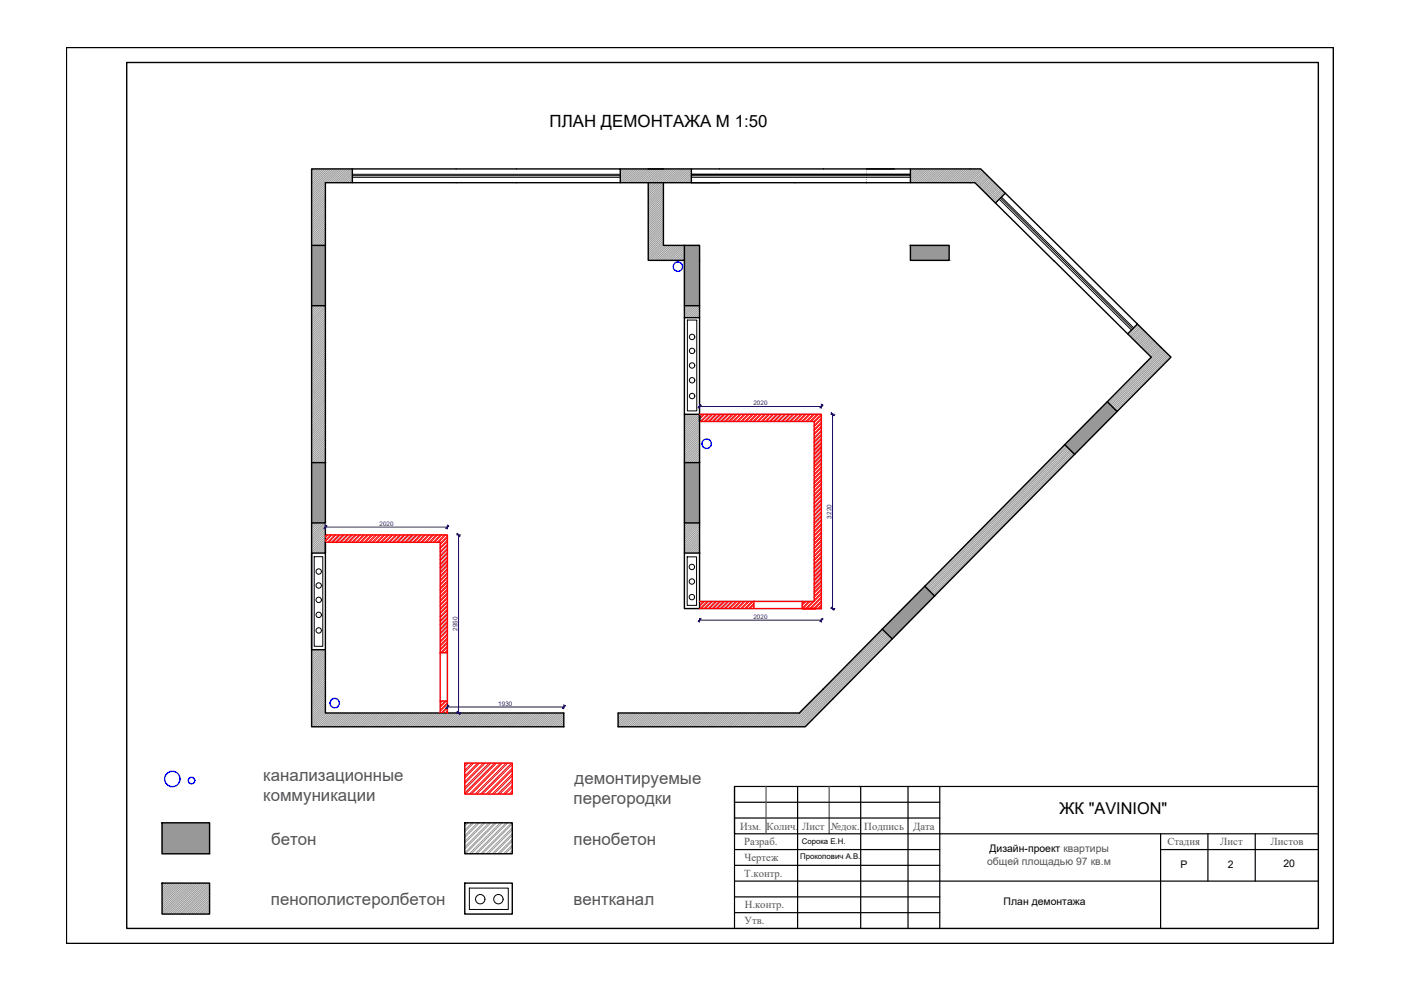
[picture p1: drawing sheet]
<svg xmlns="http://www.w3.org/2000/svg" width="297mm" height="210mm" viewBox="0 0 297 210" stroke-linecap="round" stroke-linejoin="round" font-family="sans-serif">
<path d="M14.1 10.1h268.6v189.9h-268.6zM26.9 13.3h252.6v183.6h-252.6zM34.4 174.5h10v6.5h-10zM98.5 174.5h10.1v6.5h-10.1zM34.4 187.2h10v6.6h-10zM98.5 187.2h10.1v6.6h-10.1z" fill="none" stroke="#000" stroke-width=".3"/>
<!-- layer: RAMKA0 -->
<g fill="none" stroke="#000" stroke-width=".25">
<path d="M155.7 166.8h123.8M155.7 173.4h43.5M155.7 170.1h43.5M169.1 166.8v30.1M182.5 166.8v30.1M192.5 166.8v30.1M199.2 166.8v30.1M246.1 176.8v20.1M256.1 176.8v10M266.1 176.8v10M279.5 176.8h-123.8v-10v30.1M155.7 180.1h43.5"/>
<path d="M155.7 186.8h123.8M155.7 183.5h43.5M155.7 190.2h43.5M155.7 193.5h43.5M246.1 180.1h33.4"/>
</g>
<path d="M162.4 166.8v10M175.8 166.8v10" fill="none" stroke="#545454" stroke-width=".25"/>
<g fill="#989898" stroke="#989898" stroke-width=".21">
<path d="M234.8 85.2l2 2h-4.1z"/>
<path d="M232.7 87.2h4.1l-6.9 7.1z"/>
<path d="M196.1 124.3l2 2.1h-4.1z"/>
<path d="M194 126.4h4.1l-6.9 7z"/>
<path d="M34.4 174.5l10 6.5v-6.5zM34.4 174.5l10 6.5h-10z"/>
<path d="M193 52l8.2 3.2v-3.2zM193 52l8.2 3.2h-8.2z"/>
<path d="M145.1 52l3.2 3.2v-3.2zM145.1 52l3.2 3.2h-3.2z"/>
<path d="M145.1 55.2l3.2 9.6v-9.6zM145.1 55.2l3.2 9.6h-3.2z"/>
<path d="M66.1 52l2.9 12.8v-12.8zM66.1 52l2.9 12.8h-2.9z"/>
<path d="M232.7 87.2l-7 7.1h4.2zM225.7 94.3h4.2l-2.1 2.1z"/>
<path d="M145.1 98.1l3.2 12.8v-12.8zM145.1 98.1l3.2 12.8h-3.2z"/>
<path d="M66.1 98.1l2.9 12.8v-12.8zM66.1 98.1l2.9 12.8h-2.9z"/>
<path d="M194 126.4l-6.9 7h4.1zM187.1 133.4h4.1l-2 2.1z"/>
</g>
<g fill="none" stroke="#989898" stroke-width=".21">
<path d="M66.2 35.8l-.1 .1M66.5 35.8l-.4 .5M67 35.8l-.9 .9M67.3 35.8l-1.2 1.3M67.8 35.8l-1.7 1.7M68.1 35.8l-2 2.1M68.6 35.8l-2.5 2.5M68.9 35.8l-2.8 2.9M69 38.9l-2.9 3M69 39.4l-2.9 2.9M69 39.8l-2.9 2.9M69.4 35.8l-3.3 3.3"/>
<path d="M69.8 35.8l-3.7 3.7M70.2 35.8l-4.1 4.1M70.6 35.8l-4.5 4.5M71 35.8l-4.9 4.9M71.4 35.8l-5.3 5.3M71.8 35.8l-5.7 5.7M72.2 35.8l-3 2.9M72.6 35.8l-3 2.9M73 35.8l-3 2.9M73.4 35.8l-3 2.9M73.8 35.8l-2.9 2.9M74.2 35.8l-3 2.9"/>
<path d="M74.6 35.8l-2.9 2.9M74.7 36.1l-2.7 2.6M74.7 36.5l-2.2 2.2M74.7 36.9l-1.9 1.8M74.7 37.3l-1.4 1.4M74.7 37.7l-1.1 1M74.7 38.1l-.6 .6M74.7 38.5l-.2 .2M131.7 35.8l-.2 .2M132.1 35.8l-.6 .6M132.5 35.8l-1 1M132.9 35.8l-1.4 1.4"/>
<path d="M133.3 35.8l-1.8 1.8M133.7 35.8l-2.2 2.2M134.1 35.8l-2.6 2.6M134.5 35.8l-2.9 2.9M134.9 35.8l-3 2.9M135.3 35.8l-2.9 2.9M135.7 35.8l-3 2.9M136.1 35.8l-2.9 2.9M136.5 35.8l-3 2.9M136.9 35.8l-2.9 2.9M137.3 35.8l-2.9 2.9M137.7 35.8l-2.9 2.9"/>
<path d="M138.1 35.8l-2.9 2.9M138.5 35.8l-2.9 2.9M138.9 35.8l-2.9 2.9M139.3 35.8l-2.9 2.9M139.7 35.8l-2.9 2.9M140.1 35.8l-2.9 2.9M140.5 35.8l-3.1 3.1M140.7 38.9l-3.3 3.2M140.7 39.3l-3.3 3.2M140.7 39.7l-3.3 3.2M140.9 35.8l-3.5 3.5M141.3 35.8l-3.9 3.9"/>
<path d="M141.7 35.8l-4.3 4.3M142.1 35.8l-4.7 4.7M142.5 35.8l-5.1 5.1M142.9 35.8l-5.5 5.5M143.3 35.8l-5.9 5.9M143.7 35.8l-2.9 2.9M144.1 35.8l-2.9 2.9M144.6 35.8l-3 2.9M144.9 35.8l-2.9 2.9M145.4 35.8l-3 2.9M145.7 35.8l-2.9 2.9M146.2 35.8l-3 2.9"/>
<path d="M146.5 35.8l-2.9 2.9M146.6 36.2l-2.6 2.5M146.6 36.6l-2.2 2.1M146.6 37l-1.8 1.7M146.6 37.4l-1.4 1.3M146.6 37.8l-1 .9M146.6 38.2l-.6 .5M146.6 38.6l-.2 .1M183.7 36.4h.1M183.7 37.3h.1M183.7 38.1h.1M183.7 38.4v.1"/>
<path d="M183.7 36v.1M183.7 36.8v.1M183.7 37.6v.1M193.2 35.8l-.2 .1M193.6 35.8l-.6 .6M194 35.8l-1 .9M194.4 35.8l-1.4 1.4M194.8 35.8l-1.8 1.7M195.2 35.8l-2.2 2.2M195.6 35.8l-2.6 2.6M196 35.8l-2.9 2.9M196.4 35.8l-2.9 2.9"/>
<path d="M196.8 35.8l-2.9 2.9M197.2 35.8l-2.9 2.9M197.6 35.8l-2.9 2.9M198 35.8l-2.9 2.9M198.4 35.8l-2.9 2.9M198.8 35.8l-2.9 2.9M199.2 35.8l-2.9 2.9M199.6 35.8l-2.9 2.9M200.1 35.8l-3 2.9M200.4 35.8l-2.9 2.9M200.8 35.8l-2.9 2.9M201.2 35.8l-2.9 2.9"/>
<path d="M201.6 35.8l-2.9 2.9M202 35.8l-2.9 2.9M202.4 35.8l-2.9 2.9M202.8 35.8l-2.9 2.9M203.2 35.8l-2.9 2.9M203.7 35.8l-3 2.9M204 35.8l-2.9 2.9M204.5 35.8l-3 2.9M204.8 35.8l-2.9 2.9M205.3 35.8l-3 2.9M205.6 35.8l-2.9 2.9M206.1 35.8l-3 2.9"/>
<path d="M206.4 35.8l-2.9 2.9M206.9 35.8l-3 2.9M207.2 35.8l-2.9 2.9M207.7 35.8l-3 2.9M208 35.9l-2.9 2.8M208.2 36.1l-2.7 2.6M208.4 36.3l-2.5 2.4M208.6 36.5l-2.3 2.2M208.8 36.7l-2.1 2.1M209 36.9l-2.1 2M209.2 37.1l-2.1 2.1M209.4 37.3l-2.1 2.1"/>
<path d="M209.6 37.5l-2.1 2.1M209.8 37.7l-2.1 2.1M210 37.9l-2.1 2.1M210.2 38.1l-2.1 2.1M210.4 38.3l-2 2M210.6 38.5l-2.1 2.1M210.8 38.7l-2.1 2.1M211 38.9l-2.1 2.1M211.2 39.1l-2 2M211.4 39.3l-2.1 2.1M211.6 39.5l-2.1 2.1M211.8 39.7l-2.1 2"/>
<path d="M212 39.9l-2 2.1M69 40.2l-2.9 2.9M69 40.6l-2.9 2.9M69 41l-2.9 2.9M69 41.4l-2.9 2.9M69 41.8l-2.9 2.9M69 42.2l-2.9 2.9M69 42.6l-2.9 2.9M69 43l-2.9 2.9M69 43.4l-2.9 2.9M69 43.8l-2.9 2.9M69 44.2l-2.9 2.9"/>
<path d="M69 44.6l-2.9 2.9M69 45l-2.9 2.9M69 45.4l-2.9 2.9M69 45.8l-2.9 2.9M69 46.2l-2.9 2.9M69 46.6l-2.9 2.9M69 47l-2.9 3M69 47.4l-2.9 2.9M69 47.8l-2.9 3M69 48.2l-2.9 2.9M69 48.6l-2.9 3M69 49l-2.9 2.9"/>
<path d="M69 49.4l-2.6 2.6M69 49.8l-2.2 2.2M69 50.2l-1.8 1.8M69 50.6l-1.4 1.4M69 51l-1 1M69 51.4l-.6 .6M69 51.8l-.2 .2M140.7 40.1l-3.3 3.2M140.7 40.5l-3.3 3.2M140.7 40.9l-3.3 3.2M140.7 41.3l-3.3 3.2M140.7 41.7l-3.3 3.2"/>
<path d="M140.7 42.1l-3.3 3.2M140.7 42.5l-3.3 3.2M140.7 42.9l-3.3 3.2M140.7 43.3l-3.3 3.2M140.7 43.7l-3.3 3.2M140.7 44.1l-3.3 3.2M140.7 44.5l-3.3 3.2M140.7 44.9l-3.3 3.2M140.7 45.3l-3.3 3.2M140.7 45.7l-3.3 3.2M140.7 46.1l-3.3 3.2M140.7 46.5l-3.3 3.2"/>
<path d="M140.7 46.9l-3.3 3.2M140.7 47.3l-3.3 3.2M140.7 47.8l-3.3 3.1M140.7 48.1l-3.3 3.3M140.7 48.6l-3.3 3.1M140.7 48.9l-3.3 3.3M140.7 49.4l-3.3 3.1M140.7 49.7l-3.3 3.3M140.7 50.2l-3.3 3.1M140.7 50.5l-3.3 3.3M140.7 51l-3.3 3.1M140.7 51.4l-3.3 3.2"/>
<path d="M140.7 51.8l-3.3 3.1M140.8 52l-3.2 3.2M141.2 52l-3.2 3.2M141.6 52l-3.2 3.2M142 52l-3.2 3.2M142.4 52l-3.2 3.2M142.8 52l-3.2 3.2M143.2 52l-3.2 3.2M143.6 52l-3.2 3.2M144 52l-3.2 3.2M144.4 52l-3.2 3.2M144.8 52l-3.2 3.2"/>
<path d="M145.1 52.1l-3.1 3.1M145.1 52.5l-2.7 2.7M145.1 52.9l-2.3 2.3M145.1 53.3l-1.9 1.9M145.1 53.7l-1.5 1.5M145.1 54.1l-1.1 1.1M145.1 54.5l-.7 .7M145.1 54.9l-.3 .3M212.2 40.1l-2 2.1M212.5 40.3l-2.2 2.1M212.6 40.5l-2 2M212.8 40.7l-2 2.1"/>
<path d="M213 40.9l-2 2.1M66.1 64.8h.1M66.5 64.8l-.4 .4M66.9 64.8l-.8 .8M67.3 64.8l-1.2 1.2M67.7 64.8l-1.6 1.6M68.1 64.8l-2 2M68.5 64.8l-2.4 2.4M68.9 64.8l-2.8 2.8M69 65.1l-2.9 2.9M69 65.5l-2.9 3M69 65.9l-2.9 2.9"/>
<path d="M69 66.3l-2.9 3M69 66.7l-2.9 2.9M69 67.1l-2.9 3M69 67.5l-2.9 2.9M69 67.9l-2.9 3M69 68.3l-2.9 2.9M69 68.7l-2.9 3M69 69.1l-2.9 3M69 69.5l-2.9 3M69 69.9l-2.9 3M69 70.3l-2.9 3M69 70.7l-2.9 3"/>
<path d="M69 71.1l-2.9 3M69 71.5l-2.9 3M69 71.9l-2.9 3M69 72.3l-2.9 3M69 72.7l-2.9 3M69 73.2l-2.9 2.9M69 73.5l-2.9 3M69 74l-2.9 2.9M69 74.3l-2.9 3M69 74.8l-2.9 2.9M69 75.1l-2.9 3M69 75.6l-2.9 2.9"/>
<path d="M69 75.9l-2.9 3M69 76.4l-2.9 2.9M69 76.8l-2.9 2.9M69 77.2l-2.9 2.9M69 77.6l-2.9 2.9M69 78l-2.9 2.9M69 78.4l-2.9 2.9M69 78.8l-2.9 2.9M69 79.2l-2.9 2.9M69 79.6l-2.9 2.9M69 80l-2.9 2.9M145.3 64.8l-.2 .2"/>
<path d="M145.7 64.8l-.6 .6M146.1 64.8l-1 1M146.5 64.8l-1.4 1.4M146.9 64.8l-1.8 1.8M147.3 64.8l-2.2 2.2M147.7 64.8l-2.6 2.6M148.1 64.8l-2.6 2.6M148.3 65l-2.3 2.4M148.3 65.4l-2 2M148.3 65.8l-1.5 1.6M148.3 66.2l-1.2 1.2M148.3 66.6l-.7 .8"/>
<path d="M148.3 67l-.4 .4M241.3 68.9l-2 2.1M241.5 69.1l-2 2.1M241.8 69.3l-2.1 2.1M241.9 69.5l-2.1 2M242.1 69.7l-2 2.1M242.3 69.9l-2 2.1M242.6 70.1l-2.1 2.1M242.8 70.3l-2.1 2M242.9 70.5l-2 2.1M243.1 70.7l-2 2.1M243.4 70.9l-2.1 2.1"/>
<path d="M243.6 71.1l-2.1 2.1M243.7 71.3l-2 2.1M244 71.5l-2.1 2.1M244.2 71.7l-2.1 2M244.4 71.9l-2.1 2.1M244.6 72.1l-2.1 2.1M244.8 72.3l-2.1 2.1M245 72.5l-2.1 2M245.2 72.7l-2.1 2.1M245.4 72.9l-2.1 2.1M245.6 73.1l-2.1 2M245.8 73.3l-2.1 2.1"/>
<path d="M246 73.5l-2.1 2.1M246.2 73.7l-5.1 5M246.4 73.9l-11.5 11.4M246.6 74.1l-11.5 11.5M246.8 74.3l-11.5 11.5M247 74.5l-11.5 11.4M247.2 74.7l-11.5 11.4M247.4 74.9l-11.5 11.5M247.6 75.1l-11.5 11.5M247.8 75.3l-11.5 11.4M248 75.5l-11.5 11.5M248.2 75.7l-11.4 11.5"/>
<path d="M69 98.1h.1M69 80.4l-2.9 2.9M69 80.8l-2.9 2.9M69 81.2l-2.9 2.9M69 81.6l-2.9 2.9M69 82l-2.9 2.9M69 82.4l-2.9 2.9M69 82.8l-2.9 2.9M69 83.2l-2.9 2.9M69 83.6l-2.9 2.9M69 84l-2.9 3M69 84.4l-2.9 2.9"/>
<path d="M69 84.8l-2.9 3M69 85.2l-2.9 2.9M69 85.6l-2.9 3M69 86l-2.9 2.9M69 86.4l-2.9 3M69 86.8l-2.9 2.9M69 87.2l-2.9 3M69 87.6l-2.9 3M69 88l-2.9 3M69 88.4l-2.9 3M69 88.8l-2.9 3M69 89.2l-2.9 3"/>
<path d="M69 89.6l-2.9 3M69 90l-2.9 3M69 90.4l-2.9 3M69 90.8l-2.9 3M69 91.2l-2.9 3M69 91.7l-2.9 2.9M69 92l-2.9 3M69 92.5l-2.9 2.9M69 92.8l-2.9 3M69 93.3l-2.9 2.9M69 93.6l-2.9 3M69 94.1l-2.9 2.9"/>
<path d="M69 94.4l-2.9 3M69 94.9l-2.9 2.9M69 95.3l-2.8 2.8M69 95.7l-2.4 2.4M69 96.1l-2 2M69 96.5l-1.6 1.6M69 96.9l-1.2 1.2M69 97.3l-.8 .8M69 97.7l-.4 .4M145.2 87.8l-.1 .1M145.6 87.8l-.5 .5M146 87.8l-.9 .9"/>
<path d="M146.4 87.8l-1.3 1.3M146.8 87.8l-1.7 1.7M147.2 87.8l-2.1 2.1M147.6 87.8l-2.5 2.5M148 87.8l-2.9 2.9M148.3 88.3l-3.2 3.2M148.3 89.1l-3.2 3.2M148.3 87.9l-3.2 3.2M148.3 88.7l-3.2 3.2M148.3 89.5l-3.2 3.2M148.3 89.9l-3.2 3.2M148.3 90.3l-3.2 3.2"/>
<path d="M148.3 90.7l-3.2 3.2M148.3 91.1l-3.2 3.2M148.3 91.5l-3.2 3.2M148.3 91.9l-3.2 3.2M148.3 92.3l-3.2 3.2M148.3 92.8l-3.2 3.1M148.3 93.1l-3.2 3.3M148.3 93.6l-3.2 3.1M148.3 93.9l-3.2 3.3M148.3 94.4l-3.2 3.1M148.3 94.7l-3.2 3.3M148.3 95.2l-2.9 2.9"/>
<path d="M148.3 95.5l-2.5 2.6M148.3 96l-2.1 2.1M148.3 96.4l-1.7 1.7M148.3 96.8l-1.3 1.3M148.3 97.2l-.9 .9M148.3 97.6l-.5 .5M148.3 98l-.1 .1M225.9 94.4l-22.2 22.2M226.1 94.6l-29.9 29.9M226.3 94.8l-29.9 29.9M226.5 95l-29.9 29.8M226.7 95.2l-29.9 29.9"/>
<path d="M226.9 95.4l-29.9 29.9M227.1 95.6l-29.9 29.8M227.3 95.8l-29.9 29.8M227.5 96l-29.9 29.9M227.7 96.2l-29.8 29.9M66.3 110.9l-.2 .2M66.7 110.9l-.6 .6M67.1 110.9l-1 1M67.5 110.9l-1.4 1.4M67.9 110.9l-1.8 1.8M68.3 110.9l-2.2 2.2M68.7 110.9l-2.6 2.6"/>
<path d="M69 110.9l-2.9 3M69 111.3l-2.9 3M69 111.7l-2.9 3M69 112.1l-2.9 3M69 112.5l-2.9 3M69 112.9l-2.9 3M69 113.3l-2.9 3M69 113.7l-2.9 3M69 114.1l-2.9 3M69 114.6l-2.7 2.7M69 114.9l-2.3 2.4M69 115.4l-1.9 1.9"/>
<path d="M69 115.7l-1.5 1.6M69 116.2l-1.1 1.1M69 116.5l-.7 .8M69 117l-.3 .3M145.5 110.9l-.4 .3M145.9 110.9l-.8 .7M146.3 110.9l-1.2 1.1M146.7 110.9l-1.6 1.5M147.1 110.9l-2 1.9M147.5 110.9l-2.4 2.3M147.9 110.9l-2.8 2.7M148.3 110.9l-3.2 3.1"/>
<path d="M148.3 117.3h.1M148.3 111.3l-3.2 3.1M148.3 111.6l-3.2 3.3M148.3 112.1l-3.2 3.1M148.3 112.4l-3.2 3.3M148.3 112.9l-3.2 3.1M148.3 113.2l-3.2 3.3M148.3 113.7l-3.2 3.1M148.3 114l-3.2 3.3M148.3 114.5l-2.8 2.8M148.3 114.9l-2.4 2.4M148.3 115.3l-2 2"/>
<path d="M148.3 115.7l-1.6 1.6M148.3 116.1l-1.2 1.2M148.3 116.5l-.8 .8M148.3 116.9l-.4 .4M218.8 105.5l-20.8 20.7M66.3 137.8l-.2 .2M66.7 137.8l-.6 .6M67.1 137.8l-1 1M67.5 137.8l-1.4 1.4M67.9 137.8l-1.8 1.8M68.4 137.8l-2.3 2.2M68.7 137.8l-2.6 2.6"/>
<path d="M69 137.9l-2.9 2.9M69 138.3l-2.9 2.9M69 138.7l-2.9 2.9M69 139.1l-2.9 2.9M69 139.5l-2.9 2.9M69 139.9l-2.9 2.9M187.2 133.5l-20.6 20.6M187.4 133.7l-20.5 20.4M187.6 133.9l-20.2 20.2M187.8 134.1l-20 20M188 134.3l-19.8 19.8M188.2 134.5l-19.6 19.6"/>
<path d="M188.4 134.7l-19.4 19.4M188.6 134.9l-19.2 19.2M188.8 135.1l-19 19M189 135.3l-18.8 18.8M69 140.3l-2.9 2.9M69 140.7l-2.9 2.9M69 141.1l-2.9 2.9M69 141.5l-2.9 2.9M69 141.9l-2.9 2.9M69 142.3l-2.9 2.9M69 142.7l-2.9 2.9M69 143.1l-2.9 3"/>
<path d="M69 143.5l-2.9 2.9M69 143.9l-2.9 3M69 144.3l-2.9 2.9M69 144.7l-2.9 3M69 145.1l-2.9 2.9M69 145.5l-2.9 3M69 145.9l-2.9 2.9M69 146.3l-2.9 3M69 146.7l-2.9 2.9M69 147.1l-2.9 3M69 147.5l-2.9 3M69 147.9l-2.9 3"/>
<path d="M69 148.3l-2.9 3M69 148.7l-2.9 3M69 149.1l-2.9 3M69 149.5l-2.9 3M69 149.9l-2.9 3M69 150.3l-2.9 3M69 150.7l-2.9 3M69 151.1l-2.9 3M69.4 151.2l-3 2.9M69.8 151.2l-3 2.9M70.2 151.2l-2.9 2.9M70.6 151.2l-3 2.9"/>
<path d="M71 151.2l-2.9 2.9M71.4 151.2l-3 2.9M71.8 151.2l-2.9 2.9M72.2 151.2l-3 2.9M72.6 151.2l-2.9 2.9M73 151.2l-3 2.9M73.4 151.2l-2.9 2.9M73.8 151.2l-2.9 2.9M74.2 151.2l-2.9 2.9M74.6 151.2l-2.9 2.9M75 151.2l-2.9 2.9M75.4 151.2l-2.9 2.9"/>
<path d="M75.8 151.2l-2.9 2.9M76.2 151.2l-2.9 2.9M76.6 151.2l-2.9 2.9M77 151.2l-2.9 2.9M77.4 151.2l-2.9 2.9M77.8 151.2l-2.9 2.9M78.2 151.2l-2.9 2.9M78.6 151.2l-2.9 2.9M79 151.2l-2.9 2.9M79.4 151.2l-2.9 2.9M79.8 151.2l-2.9 2.9M80.2 151.2l-2.9 2.9"/>
<path d="M80.6 151.2l-2.9 2.9M81.1 151.2l-3 2.9M81.4 151.2l-2.9 2.9M81.9 151.2l-3 2.9M82.2 151.2l-2.9 2.9M82.7 151.2l-3 2.9M83 151.2l-2.9 2.9M83.5 151.2l-3 2.9M83.8 151.2l-2.9 2.9M84.3 151.2l-3 2.9M84.7 151.2l-3 2.9M85.1 151.2l-3 2.9"/>
<path d="M85.5 151.2l-3 2.9M85.9 151.2l-3 2.9M86.3 151.2l-3 2.9M86.7 151.2l-3 2.9M87.1 151.2l-3 2.9M87.5 151.2l-3 2.9M87.9 151.2l-3 2.9M88.3 151.2l-3 2.9M88.7 151.2l-2.9 2.9M89.1 151.2l-3 2.9M89.5 151.2l-2.9 2.9M89.9 151.2l-3 2.9"/>
<path d="M90.3 151.2l-2.9 2.9M90.7 151.2l-3 2.9M91.1 151.2l-2.9 2.9M91.5 151.2l-3 2.9M91.9 151.2l-2.9 2.9M92.3 151.2l-2.9 2.9M92.7 151.2l-2.9 2.9M93.1 151.2l-2.9 2.9M93.5 151.2l-2.9 2.9M93.9 151.2l-2.9 2.9M94.3 151.2l-2.9 2.9M94.7 151.2l-2.9 2.9"/>
<path d="M95.1 151.2l-2.9 2.9M95.5 151.2l-2.9 2.9M95.9 151.2l-2.9 2.9M96.3 151.2l-2.9 2.9M96.7 151.2l-2.9 2.9M97.1 151.2l-2.9 2.9M97.5 151.2l-2.9 2.9M97.9 151.2l-2.9 2.9M98.3 151.2l-2.9 2.9M98.7 151.2l-2.9 2.9M99.1 151.2l-2.9 2.9M99.6 151.2l-3 2.9"/>
<path d="M99.9 151.2l-2.9 2.9M100.4 151.2l-3 2.9M100.7 151.2l-2.9 2.9M101.2 151.2l-3 2.9M101.5 151.2l-2.9 2.9M102 151.2l-3 2.9M102.3 151.2l-2.9 2.9M102.8 151.2l-3 2.9M103.2 151.2l-3 2.9M103.6 151.2l-3 2.9M104 151.2l-3 2.9M104.4 151.2l-3 2.9"/>
<path d="M104.8 151.2l-3 2.9M105.2 151.2l-3 2.9M105.6 151.2l-3 2.9M106 151.2l-3 2.9M106.4 151.2l-3 2.9M106.8 151.2l-3 2.9M107.2 151.2l-2.9 2.9M107.6 151.2l-3 2.9M108 151.2l-2.9 2.9M108.4 151.2l-3 2.9M108.8 151.2l-2.9 2.9M109.2 151.2l-3 2.9"/>
<path d="M109.6 151.2l-2.9 2.9M110 151.2l-3 2.9M110.4 151.2l-2.9 2.9M110.8 151.2l-2.9 2.9M111.2 151.2l-2.9 2.9M111.6 151.2l-2.9 2.9M112 151.2l-2.9 2.9M112.4 151.2l-2.9 2.9M112.8 151.2l-2.9 2.9M113.2 151.2l-2.9 2.9M113.6 151.2l-2.9 2.9M114 151.2l-2.9 2.9"/>
<path d="M114.4 151.2l-2.9 2.9M114.8 151.2l-2.9 2.9M115.2 151.2l-2.9 2.9M115.6 151.2l-2.9 2.9M116 151.2l-2.9 2.9M116.4 151.2l-2.9 2.9M116.8 151.2l-2.9 2.9M117.2 151.2l-2.9 2.9M117.6 151.2l-2.9 2.9M118.1 151.2l-3 2.9M118.4 151.2l-2.9 2.9M118.9 151.2l-3 2.9"/>
<path d="M119.2 151.2l-2.9 2.9M119.5 154.1h.1M119.5 151.3l-2.8 2.8M119.5 151.7l-2.4 2.4M119.5 152.1l-2 2M119.5 152.5l-1.6 1.6M119.5 152.9l-1.2 1.2M119.5 153.3l-.8 .8M119.5 153.7l-.4 .4M131.3 151.2l-.3 .2M131.7 151.2l-.7 .6M132.1 151.2l-1.1 1"/>
<path d="M132.5 151.2l-1.5 1.4M132.9 151.2l-1.9 1.8M133.3 151.2l-2.3 2.2M133.7 151.2l-2.7 2.6M134.1 151.2l-2.9 2.9M134.5 151.2l-2.9 2.9M134.9 151.2l-2.9 2.9M135.3 151.2l-2.9 2.9M135.7 151.2l-2.9 2.9M136.1 151.2l-2.9 2.9M136.6 151.2l-3 2.9M136.9 151.2l-2.9 2.9"/>
<path d="M137.4 151.2l-3 2.9M137.7 151.2l-2.9 2.9M138.2 151.2l-3 2.9M138.5 151.2l-2.9 2.9M139 151.2l-3 2.9M139.3 151.2l-2.9 2.9M139.8 151.2l-3 2.9M140.2 151.2l-3 2.9M140.6 151.2l-3 2.9M141 151.2l-3 2.9M141.4 151.2l-3 2.9M141.8 151.2l-3 2.9"/>
<path d="M142.2 151.2l-3 2.9M142.6 151.2l-3 2.9M143 151.2l-3 2.9M143.4 151.2l-3 2.9M143.8 151.2l-3 2.9M144.2 151.2l-2.9 2.9M144.6 151.2l-3 2.9M145 151.2l-2.9 2.9M145.4 151.2l-3 2.9M145.8 151.2l-2.9 2.9M146.2 151.2l-3 2.9M146.6 151.2l-2.9 2.9"/>
<path d="M147 151.2l-3 2.9M147.4 151.2l-2.9 2.9M147.8 151.2l-2.9 2.9M148.2 151.2l-2.9 2.9M148.6 151.2l-2.9 2.9M149 151.2l-2.9 2.9M149.4 151.2l-2.9 2.9M149.8 151.2l-2.9 2.9M150.2 151.2l-2.9 2.9M150.6 151.2l-2.9 2.9M151 151.2l-2.9 2.9M151.4 151.2l-2.9 2.9"/>
<path d="M151.8 151.2l-2.9 2.9M152.2 151.2l-2.9 2.9M152.6 151.2l-2.9 2.9M153 151.2l-2.9 2.9M153.4 151.2l-2.9 2.9M153.8 151.2l-2.9 2.9M154.2 151.2l-2.9 2.9M154.6 151.2l-2.9 2.9M155.1 151.2l-3 2.9M155.4 151.2l-2.9 2.9M155.9 151.2l-3 2.9M156.2 151.2l-2.9 2.9"/>
<path d="M156.7 151.2l-3 2.9M157 151.2l-2.9 2.9M157.5 151.2l-3 2.9M157.8 151.2l-2.9 2.9M158.3 151.2l-3 2.9M158.7 151.2l-3 2.9M159 151.2l-2.9 2.9M159.5 151.2l-3 2.9M159.8 151.2l-2.9 2.9M160.3 151.2l-3 2.9M160.6 151.2l-2.9 2.9M161.1 151.2l-3 2.9"/>
<path d="M161.4 151.2l-2.9 2.9M161.9 151.2l-3 2.9M162.2 151.2l-2.9 2.9M162.7 151.2l-3 2.9M163.1 151.2l-3 2.9M163.5 151.2l-3 2.9M163.9 151.2l-3 2.9M164.3 151.2l-3 2.9M164.7 151.2l-3 2.9M165.1 151.2l-3 2.9M165.5 151.2l-3 2.9M165.9 151.2l-3 2.9"/>
<path d="M166.3 151.2l-2.9 2.9M166.7 151.2l-3 2.9M167.1 151.2l-2.9 2.9M167.5 151.2l-3 2.9M167.9 151.2l-2.9 2.9M168.3 151.2l-3 2.9M168.7 151.2l-2.9 2.9M169.1 151.2l-3 2.9M181.4 143.3l-10.8 10.8M98.8 174.5l-.3 .3M99.3 174.5l-.8 .7M100.1 174.5l-1.6 1.5"/>
<path d="M100.4 174.5l-1.9 1.9M101.2 174.5l-2.7 2.7M101.7 174.5l-3.2 3.1M102.5 174.5l-4 3.9M102.9 174.5l-4.4 4.3M103.7 174.5l-5.2 5.1M104.1 174.5l-5.6 5.5M104.9 174.5l-6.4 6.3M105.3 174.5l-6.6 6.5M106.1 174.5l-6.6 6.5M106.5 174.5l-6.6 6.5M107.3 174.5l-6.6 6.5"/>
<path d="M107.7 174.5l-6.6 6.5M108.5 174.5l-6.6 6.5M108.6 175.5l-5.5 5.5M108.6 176.7l-4.3 4.3M108.6 177.9l-3.1 3.1M108.6 179.2l-1.8 1.8M108.6 174.7l-6.3 6.3M108.6 175.9l-5.1 5.1M108.6 177.1l-3.9 3.9M108.6 178.4l-2.7 2.6M108.6 179.5l-1.5 1.5M34.6 187.2l-.2 .3"/>
<path d="M35 187.2l-.6 .7M35.4 187.2l-1 1.1M35.8 187.2l-1.4 1.5M36.2 187.2l-1.8 1.9M36.6 187.2l-2.2 2.3M37 187.2l-2.6 2.7M37.4 187.2l-3 3.1M37.8 187.2l-3.4 3.5M38.2 187.2l-3.8 3.9M38.6 187.2l-4.2 4.3M39 187.2l-4.6 4.7M39.4 187.2l-5 5.1"/>
<path d="M39.8 187.2l-5.4 5.5M40.2 187.2l-5.8 5.9M40.6 187.2l-6.2 6.3M41 187.2l-6.6 6.6M41.4 187.2l-6.5 6.6M41.8 187.2l-6.6 6.6M42.2 187.2l-6.5 6.6M42.6 187.2l-6.5 6.6M43 187.2l-6.5 6.6M43.4 187.2l-6.5 6.6M43.8 187.2l-6.5 6.6M44.2 187.2l-6.5 6.6"/>
<path d="M44.4 187.5l-6.3 6.3M44.4 187.8l-5.9 6M44.4 188.3l-5.5 5.5M44.4 188.6l-5.1 5.2M44.4 189.1l-4.7 4.7M44.4 189.4l-4.3 4.4M44.4 189.9l-3.9 3.9M44.4 190.2l-3.5 3.6M44.4 190.7l-3.1 3.1M44.4 191.1l-2.7 2.7M44.4 191.5l-2.3 2.3M44.4 191.9l-1.9 1.9"/>
<path d="M44.4 192.3l-1.5 1.5M44.4 192.7l-1.1 1.1M44.4 193.1l-.7 .7M44.4 193.5l-.3 .3M108.6 180.3l-.7 .7M108.6 180.8l-.2 .2"/>
</g>
<!-- layer: 0 -->
<g fill="none" stroke="#00f" stroke-width=".3">
<circle cx="36.5" cy="165.2" r="1.63"/>
<circle cx="40.6" cy="165.5" r=".7"/>
</g>
<path d="M98.5 161.8h10.1v6.6h-10.1z" fill="none" stroke="#f00" stroke-width=".3"/>
<g fill="none" stroke="#f00" stroke-width=".21">
<path d="M148.5 87.8l-.2 .3M149.1 87.8l-.8 .8M149.4 87.8l-1.1 1.1M150 87.8l-1.6 1.6M150.3 87.8l-1.6 1.6M150.8 87.8l-1.5 1.6M151.1 87.8l-1.5 1.6M151.7 87.8l-1.6 1.6M152 87.8l-1.6 1.6M152.6 87.8l-1.6 1.6M152.9 87.8l-1.6 1.6M153.4 87.8l-1.5 1.6"/>
<path d="M153.7 87.8l-1.5 1.6M154.3 87.8l-1.6 1.6M154.5 87.8l-1.5 1.6M155.1 87.8l-1.5 1.6M155.4 87.8l-1.5 1.6M156 87.8l-1.5 1.6M156.3 87.8l-1.5 1.6M156.9 87.8l-1.6 1.6M157.1 87.8l-1.5 1.6M157.7 87.8l-1.5 1.6M158 87.8l-1.5 1.6M158.6 87.8l-1.6 1.6"/>
<path d="M158.9 87.8l-1.6 1.6M159.5 87.8l-1.6 1.6M159.8 87.8l-1.6 1.6M160.3 87.8l-1.5 1.6M160.6 87.8l-1.5 1.6M161.1 87.8l-1.5 1.6M161.4 87.8l-1.5 1.6M162 87.8l-1.5 1.6M162.3 87.8l-1.5 1.6M162.9 87.8l-1.5 1.6M163.2 87.8l-1.5 1.6M163.8 87.8l-1.6 1.6"/>
<path d="M164 87.8l-1.5 1.6M164.6 87.8l-1.5 1.6M164.9 87.8l-1.5 1.6M165.5 87.8l-1.6 1.6M165.8 87.8l-1.6 1.6M166.4 87.8l-1.6 1.6M166.6 87.8l-1.5 1.6M167.2 87.8l-1.5 1.6M167.5 87.8l-1.6 1.6M168 87.8l-1.5 1.6M168.3 87.8l-1.5 1.6M168.9 87.8l-1.5 1.6"/>
<path d="M169.2 87.8l-1.5 1.6M169.8 87.8l-1.5 1.6M170.1 87.8l-1.5 1.6M170.6 87.8l-1.5 1.6M170.9 87.8l-1.5 1.6M171.5 87.8l-1.5 1.6M171.8 87.8l-1.5 1.6M172.4 87.8l-1.6 1.6M172.7 87.8l-1.6 1.6M173.2 87.8l-1.5 1.6M173.5 87.8l-1.5 1.6M174.1 87.8l-1.6 1.6"/>
<path d="M174.1 95l-1.5 1.5M174.1 88.1l-1.5 1.5M174.1 94.1l-1.5 1.5M174.1 88.6l-1.5 1.6M174.1 89.5l-1.5 1.5M174.1 90.3l-1.5 1.6M174.1 91.2l-1.5 1.6M174.1 92.1l-1.5 1.5M174.1 92.9l-1.5 1.6M174.1 93.8l-1.5 1.5M174.1 94.7l-1.5 1.5M174.1 95.5l-1.5 1.6"/>
<path d="M174.1 96.4l-1.5 1.5M174.1 97.2l-1.5 1.6M174.1 98.1l-1.5 1.6M174.1 99l-1.5 1.5M174.1 99.8l-1.5 1.5M174.1 88.9l-1.5 1.6M174.1 89.8l-1.5 1.5M174.1 90.6l-1.5 1.6M174.1 91.5l-1.5 1.5M174.1 92.4l-1.5 1.5M174.1 93.2l-1.5 1.5M174.1 95.8l-1.5 1.5"/>
<path d="M174.1 96.7l-1.5 1.5M174.1 97.5l-1.5 1.6M174.1 98.4l-1.5 1.5M174.1 99.3l-1.5 1.5M69.2 113.4l-.2 .3M69.5 113.4l-.5 .6M70.1 113.4l-1.1 1.1M70.4 113.4l-1.4 1.4M71 113.4l-1.6 1.6M71.2 113.4l-1.5 1.6M71.8 113.4l-1.5 1.6M72.1 113.4l-1.5 1.6"/>
<path d="M72.7 113.4l-1.6 1.6M73 113.4l-1.6 1.6M73.6 113.4l-1.6 1.6M73.8 113.4l-1.5 1.6M74.4 113.4l-1.5 1.6M74.7 113.4l-1.5 1.6M75.3 113.4l-1.6 1.6M75.6 113.4l-1.6 1.6M76.1 113.4l-1.5 1.6M76.4 113.4l-1.5 1.6M77 113.4l-1.5 1.6M77.3 113.4l-1.5 1.6"/>
<path d="M77.8 113.4l-1.5 1.6M78.1 113.4l-1.5 1.6M78.7 113.4l-1.5 1.6M79 113.4l-1.5 1.6M79.6 113.4l-1.6 1.6M79.9 113.4l-1.6 1.6M80.4 113.4l-1.5 1.6M80.7 113.4l-1.5 1.6M81.3 113.4l-1.5 1.6M81.6 113.4l-1.6 1.6M82.2 113.4l-1.6 1.6M82.5 113.4l-1.6 1.6"/>
<path d="M83 113.4l-1.5 1.6M83.3 113.4l-1.5 1.6M83.9 113.4l-1.5 1.6M84.2 113.4l-1.6 1.6M84.7 113.4l-1.5 1.6M85 113.4l-1.5 1.6M85.6 113.4l-1.5 1.6M85.9 113.4l-1.5 1.6M86.5 113.4l-1.6 1.6M86.8 113.4l-1.6 1.6M87.3 113.4l-1.5 1.6M87.6 113.4l-1.5 1.6"/>
<path d="M88.2 113.4l-1.6 1.6M88.5 113.4l-1.6 1.6M89.1 113.4l-1.6 1.6M89.4 113.4l-1.6 1.6M89.9 113.4l-1.5 1.6M90.2 113.4l-1.5 1.6M90.8 113.4l-1.6 1.6M91 113.4l-1.5 1.6M91.6 113.4l-1.5 1.6M91.9 113.4l-1.5 1.6M92.5 113.4l-1.5 1.6M92.8 113.4l-1.5 1.6"/>
<path d="M93.4 113.4l-1.6 1.6M93.7 113.4l-1.6 1.6M94.2 113.4l-1.5 1.6M94.5 113.4l-1.5 1.6M94.9 113.7l-1.6 1.5M94.9 114.5l-1.6 1.6M94.9 115.4l-1.6 1.5M94.9 116.2l-1.6 1.6M94.9 117.1l-1.6 1.6M94.9 118l-1.6 1.5M94.9 118.8l-1.6 1.6M94.9 119.7l-1.6 1.5"/>
<path d="M94.9 114l-1.6 1.5M94.9 114.8l-1.6 1.5M94.9 115.7l-1.6 1.5M94.9 116.5l-1.6 1.6M94.9 117.4l-1.6 1.5M94.9 118.3l-1.6 1.5M94.9 119.1l-1.6 1.6M94.9 120l-1.6 1.5M174.1 100.1l-1.5 1.5M174.1 100.7l-1.5 1.5M174.1 101.6l-1.5 1.5M174.1 102.4l-1.5 1.6"/>
<path d="M174.1 103.3l-1.5 1.5M174.1 104.1l-1.5 1.6M174.1 105l-1.5 1.6M174.1 105.9l-1.5 1.5M174.1 106.7l-1.5 1.5M174.1 107.6l-1.5 1.5M174.1 108.5l-1.5 1.5M174.1 109.3l-1.5 1.5M174.1 110.2l-1.5 1.5M174.1 111l-1.5 1.6M174.1 111.9l-1.5 1.5M174.1 112.8l-1.5 1.5"/>
<path d="M174.1 113.6l-1.5 1.5M174.1 114.5l-1.5 1.5M174.1 115.4l-1.5 1.5M174.1 116.2l-1.5 1.5M174.1 117.1l-1.5 1.5M174.1 117.9l-1.5 1.6M174.1 118.8l-1.5 1.5M174.1 119.6l-1.5 1.6M174.1 101l-1.5 1.5M174.1 101.9l-1.5 1.5M174.1 102.7l-1.5 1.5M174.1 103.5l-1.5 1.6"/>
<path d="M174.1 104.4l-1.5 1.6M174.1 105.3l-1.5 1.5M174.1 106.1l-1.5 1.6M174.1 107l-1.5 1.5M174.1 107.9l-1.5 1.5M174.1 108.8l-1.5 1.5M174.1 109.6l-1.5 1.5M174.1 110.4l-1.5 1.6M174.1 111.3l-1.5 1.6M174.1 112.2l-1.5 1.5M174.1 113l-1.5 1.6M174.1 113.9l-1.5 1.5"/>
<path d="M174.1 114.8l-1.5 1.5M174.1 115.6l-1.5 1.6M174.1 116.5l-1.5 1.5M174.1 117.3l-1.5 1.6M174.1 118.2l-1.5 1.6M174.1 119.1l-1.5 1.5M174.1 119.9l-1.5 1.6M94.9 120.6l-1.6 1.5M94.9 121.4l-1.6 1.5M94.9 122.3l-1.6 1.5M94.9 123.1l-1.6 1.6M94.9 124l-1.6 1.6"/>
<path d="M94.9 124.9l-1.6 1.5M94.9 125.7l-1.6 1.6M94.9 126.6l-1.6 1.5M94.9 127.5l-1.6 1.5M94.9 128.3l-1.6 1.5M94.9 129.2l-1.6 1.5M94.9 130l-1.6 1.6M94.9 130.9l-1.6 1.5M94.9 131.7l-1.6 1.6M94.9 132.6l-1.6 1.6M94.9 133.5l-1.6 1.5M94.9 134.4l-1.6 1.5"/>
<path d="M94.9 135.2l-1.6 1.5M94.9 136.1l-1.6 1.5M94.9 136.9l-1.5 1.5M94.9 137.8l-.6 .6M94.9 120.9l-1.6 1.5M94.9 121.7l-1.6 1.5M94.9 122.6l-1.6 1.5M94.9 123.4l-1.6 1.6M94.9 124.3l-1.6 1.5M94.9 125.1l-1.6 1.6M94.9 126l-1.6 1.6M94.9 126.9l-1.6 1.5"/>
<path d="M94.9 127.7l-1.6 1.6M94.9 128.6l-1.6 1.5M94.9 129.5l-1.6 1.5M94.9 130.3l-1.6 1.6M94.9 131.2l-1.6 1.5M94.9 132l-1.6 1.6M94.9 132.9l-1.6 1.6M94.9 133.8l-1.6 1.5M94.9 134.6l-1.6 1.6M94.9 135.5l-1.6 1.5M94.9 136.4l-1.6 1.5M94.9 137.2l-1.2 1.2"/>
<path d="M94.9 138.1l-.3 .3M148.5 127.5l-.2 .2M149.1 127.5l-.8 .8M149.4 127.5l-1.1 1.1M149.9 127.5l-1.5 1.5M150.2 127.5l-1.5 1.5M150.8 127.5l-1.5 1.5M151.1 127.5l-1.6 1.5M151.7 127.5l-1.6 1.5M152 127.5l-1.6 1.5M152.5 127.5l-1.5 1.5M152.8 127.5l-1.5 1.5"/>
<path d="M153.4 127.5l-1.6 1.5M153.7 127.5l-1.6 1.5M154.2 127.5l-1.5 1.5M154.5 127.5l-1.5 1.5M155.1 127.5l-1.5 1.5M155.4 127.5l-1.5 1.5M156 127.5l-1.5 1.5M156.3 127.5l-1.6 1.5M156.8 127.5l-1.5 1.5M157.1 127.5l-1.5 1.5M157.7 127.5l-1.5 1.5M158 127.5l-1.6 1.5"/>
<path d="M158.6 127.5l-1.6 1.5M158.9 127.5l-1.6 1.5M159.4 127.5l-1.5 1.5M159.7 127.5l-1.5 1.5M159.8 127.9l-1.1 1.1M159.8 128.8l-.2 .2M159.8 128.2l-.8 .8M170.6 127.5l-.5 .6M170.9 127.5l-.8 .9M171.5 127.5l-1.4 1.4M171.8 127.5l-1.5 1.5M172.3 127.5l-1.5 1.5"/>
<path d="M174.1 120.5l-1.5 1.5M174.1 121.4l-1.5 1.5M174.1 122.2l-1.5 1.6M174.1 123.1l-1.5 1.5M174.1 124l-1.5 1.5M174.1 124.8l-1.5 1.6M174.1 125.7l-1.5 1.5M174.1 126.5l-2.4 2.5M174.1 127.4l-1.6 1.6M174.1 128.3l-.7 .7M174.1 120.8l-1.5 1.5M174.1 121.7l-1.5 1.5"/>
<path d="M174.1 122.5l-1.5 1.5M174.1 123.4l-1.5 1.5M174.1 124.2l-1.5 1.6M174.1 125.1l-1.5 1.6M174.1 126l-3 3M174.1 126.8l-2.2 2.2M174.1 127.7l-1.3 1.3M174.1 128.6l-.4 .4M93.5 148.6l-.2 .2M93.8 148.6l-.5 .5M94.4 148.6l-1.1 1M94.6 148.6l-1.3 1.3"/>
<path d="M94.9 149l-1.6 1.5M94.9 149.9l-1.4 1.3M94.9 150.7l-.5 .5M94.9 149.3l-1.6 1.5M94.9 150.2l-1.1 1M94.9 151l-.2 .2M98.8 161.8l-.3 .3M99.3 161.8l-.8 .7M100.1 161.8l-1.6 1.5M100.4 161.8l-1.9 1.9M101.2 161.8l-2.7 2.7M101.7 161.8l-3.2 3.1"/>
<path d="M102.5 161.8l-4 3.9M102.9 161.8l-4.4 4.3M103.7 161.8l-5.2 5.1M104.1 161.8l-5.6 5.5M104.9 161.8l-6.4 6.3M105.3 161.8l-6.6 6.6M106.1 161.8l-6.6 6.6M106.5 161.8l-6.6 6.6M107.3 161.8l-6.6 6.6M107.7 161.8l-6.6 6.6M108.5 161.8l-6.6 6.6M108.6 162.9l-5.5 5.5"/>
<path d="M108.6 164.1l-4.3 4.3M108.6 165.3l-3.1 3.1M108.6 166.5l-1.8 1.9M108.6 167.7l-.7 .7M108.6 162.1l-6.3 6.3M108.6 163.3l-5.1 5.1M108.6 164.5l-3.9 3.9M108.6 165.7l-2.7 2.7M108.6 166.9l-1.5 1.5M108.6 168.1l-.2 .3"/>
</g>
<g fill="none" stroke="#000" stroke-width=".21">
<path d="M99.5 188.3h8.3v4.5h-8.3z"/>
<circle cx="146.7" cy="71.4" r=".57"/>
<circle cx="146.7" cy="74.4" r=".57"/>
<circle cx="146.7" cy="77.5" r=".57"/>
<circle cx="146.7" cy="84" r=".57"/>
<circle cx="146.7" cy="80.6" r=".57"/>
<circle cx="67.6" cy="127.2" r=".57"/>
<circle cx="67.6" cy="130.4" r=".57"/>
<circle cx="67.6" cy="121.2" r=".57"/>
<circle cx="67.6" cy="133.7" r=".57"/>
<circle cx="67.6" cy="124.1" r=".57"/>
<circle cx="146.7" cy="126.6" r=".57"/>
<circle cx="146.7" cy="120.2" r=".57"/>
<circle cx="146.7" cy="123.3" r=".57"/>
<circle cx="101.8" cy="190.6" r=".99"/>
<circle cx="105.7" cy="190.6" r=".99"/>
</g>
<g fill="none" stroke="#000" stroke-width=".3">
<path d="M74.7 35.8h-8.6v118.3h53.4v-2.9h-50.5v-36.2M74.7 38.7h56.8v-2.9h-56.8v2.9h-5.7v13.3M131.5 38.7h75.2l16.8 16.6M131.5 35.8h76.4l33.3 32.9-2.1 2.1-15.6-15.5M137.4 38.7v16.5h7.7v-3.2M140.7 38.7v13.3h7.6v15.4h-3.2v-2.6M146.6 35.8v2.9M193 35.8v2.9M66.1 52h2.9v12.8M145.1 55.2v9.6h3.2M193 52h8.2v3.2h-8.2zM213.1 41l-2 2.1"/>
<path d="M66.1 64.8h2.9v33.3M145.1 67.4v20.4h3.2v-20.4M241.2 68.7l7.1 7-11.5 11.5-2-2 9.3-9.5-5-4.9M66.1 98.1h2.9v12.8h-2.9M145.1 87.8v10.3h3.2v-10.3v1.6M148.3 98v12.9h-3.2v-12.8M234.8 85.2l-9.1 9.1 2.2 2.1M236.8 87.2l-38.7 39.2-2-2.1 29.6-30M69 110.9v4.1M69 115v2.3h-2.9v20.5h2.9M145.1 110.9v6.4h3.2v-6.4M145.1 117.3v11.7h3.2v-11.7"/>
<path d="M187.1 133.4l-17.6 17.8h-38.5v2.9h39.7l18.5-18.6M196.1 124.3l-9 9.1 2.1 2.1 8.9-9.1"/>
</g>
<path d="M148.3 87.8h25.8v41.2M148.3 89.4h24.3v38.1h-2.5M69 115h24.3v23.4M69 113.4h25.9v25h-1.6M93.3 138.4v10.2M94.9 138.4v10.2M148.3 127.5h21.8M159.8 127.5v1.5h-11.5M159.8 129h10.3M170.1 129h4h-4h2.8M170.1 127.5v1.5M93.3 151.2v-2.6h1.6v2.6" fill="none" stroke="#f00" stroke-width=".3"/>
<path d="M74.7 37.3h56.8M74.7 37.6h56.8M74.7 37h56.8M146.6 37.3h46.4M146.6 37.6h46.4M193 37h-46.4h46.4M211.9 42.2l28 27.8M212.1 42l28 27.7M212.3 41.8l28.1 27.7M145.7 67.9h2v19.2h-2zM66.6 118h1.8v19h-1.8zM145.7 118.1h2v10.3h-2z" fill="none" stroke="#000" stroke-width=".21"/>
<g fill="none" stroke="#250095" stroke-width=".21">
<path d="M148.3 85.7v.9M148.3 86.2h25.8M174.1 85.7v.9M176.1 87.8h.9M176.5 87.8v41.2M69 111.3v.8M69 111.8h25.9M94.9 111.3v.8M96.8 113.4h.9M97.2 113.4v37.8M148.3 131.1v.9M148.3 131.5h25.8"/>
<path d="M174.1 131.1v.9M176.1 129h.9M94.9 149.4v.9M94.9 149.9h24.6M96.8 151.2h.9M119.5 149.4v.9"/>
</g>
<!-- layer: 0 -->
<g fill="#250095" stroke="#250095" stroke-width=".21">
<path d="M119.8 149.6l-.5 .6zM119.8 149.6h.1l-.6 .6z"/>
<path d="M95.1 149.6l-.5 .6zM95.1 149.6l-.6 .6z"/>
<path d="M97 150.8l-.1 .1 .6 .5zM96.9 150.9l.6 .5z"/>
<path d="M96.9 113.2l.6 .5zM96.9 113.2l.6 .5z"/>
<path d="M69.3 111.5l-.6 .6zM68.7 112l.6-.5z"/>
<path d="M94.5 112l.1 .1 .5-.6zM95.1 111.5l-.5 .6z"/>
<path d="M148.6 131.1l-.5 .7 .6-.6zM148.6 131.1l-.5 .7z"/>
<path d="M173.8 131.7l.6-.6zM174.4 131.1l-.5 .7z"/>
<path d="M176.2 87.6l.7 .5zM176.3 87.5l.6 .6z"/>
<path d="M176.3 128.7l.6 .6zM176.2 128.8l.7 .5-.1 .1z"/>
<path d="M148.6 85.9l-.5 .6 .6-.6zM148.6 85.9l-.5 .6z"/>
<path d="M173.8 86.4l.6-.5zM174.4 85.9l-.5 .6z"/>
</g>
<g fill="none" stroke="#00f" stroke-width=".3">
<circle cx="143.7" cy="56.5" r=".99"/>
<circle cx="149.8" cy="94.1" r=".99"/>
<circle cx="71" cy="149.1" r=".99"/>
</g>
<text font-size="3.6" x="116.5" y="26.9">ПЛАН ДЕМОНТАЖА М 1:50</text>
<g font-size="3.6" fill="#545454">
<text x="55.8" y="165.7">канализационные</text>
<text x="121.8" y="166.3">демонтируемые</text>
<text x="55.8" y="169.9">коммуникации</text>
<text x="121.6" y="170.5">перегородки</text>
<text x="57.5" y="179.1">бетон</text>
<text x="121.6" y="179.1">пенобетон</text>
<text x="57.4" y="191.9">пенополистеролбетон</text>
<text x="121.6" y="191.9">вентканал</text>
</g>
<text font-size="3.5" x="224.6" y="172.7">ЖК &quot;AVINION&quot;</text>
<g font-size="2.3" fill="#545454">
<text x="156.9" y="176">Изм</text>
<text x="157.8" y="179.2">Разраб.</text>
<text x="162.5" y="175.9">Колич</text>
<text x="170.1" y="175.9">Лист</text>
<text x="176.2" y="175.9">№док.</text>
<text x="183.2" y="176">Подпись</text>
<text x="193.6" y="175.9">Дата</text>
<text x="247.5" y="179.2">Стадия</text>
<text x="258.7" y="179.2">Лист</text>
<text x="269.4" y="179.2">Листов</text>
<text x="157.8" y="185.9">Т.контр.</text>
<text x="157.8" y="182.5">Чертеж</text>
<text x="157.8" y="195.9">Утв.</text>
<text x="157.9" y="192.4">Н.контр.</text>
</g>
<text font-size="2.2" fill="#545454" x="209.3" y="183.4">общей площадью 97 кв.м</text>
<g font-size="2.2">
<text x="209.8" y="180.7">Дизайн-проект квартиры</text>
<text x="250.3" y="184">Р</text>
<text x="260.3" y="184">2</text>
<text x="272.1" y="183.8">20</text>
<text x="212.8" y="192">План демонтажа</text>
</g>
<g font-size="2" fill="#545454">
<text x="160.9" y="176">.</text>
<text x="168.7" y="175.9">.</text>
</g>
<g font-size="1.7">
<text x="170" y="179">Сорока Е.Н.</text>
<text x="169.7" y="182.2">Прокопович А.В.</text>
</g>
<g font-size="1.3" fill="#250095">
<text x="159.8" y="85.9">2020</text>
<text x="80.5" y="111.5">2020</text>
<text x="176.3" y="109.9" transform="rotate(-90 176.3 109.9)">3220</text>
<text x="159.8" y="131.2">2020</text>
<text x="97" y="133.8" transform="rotate(-90 97 133.8)">2950</text>
<text x="105.6" y="149.6">1930</text>
</g>
</svg>
